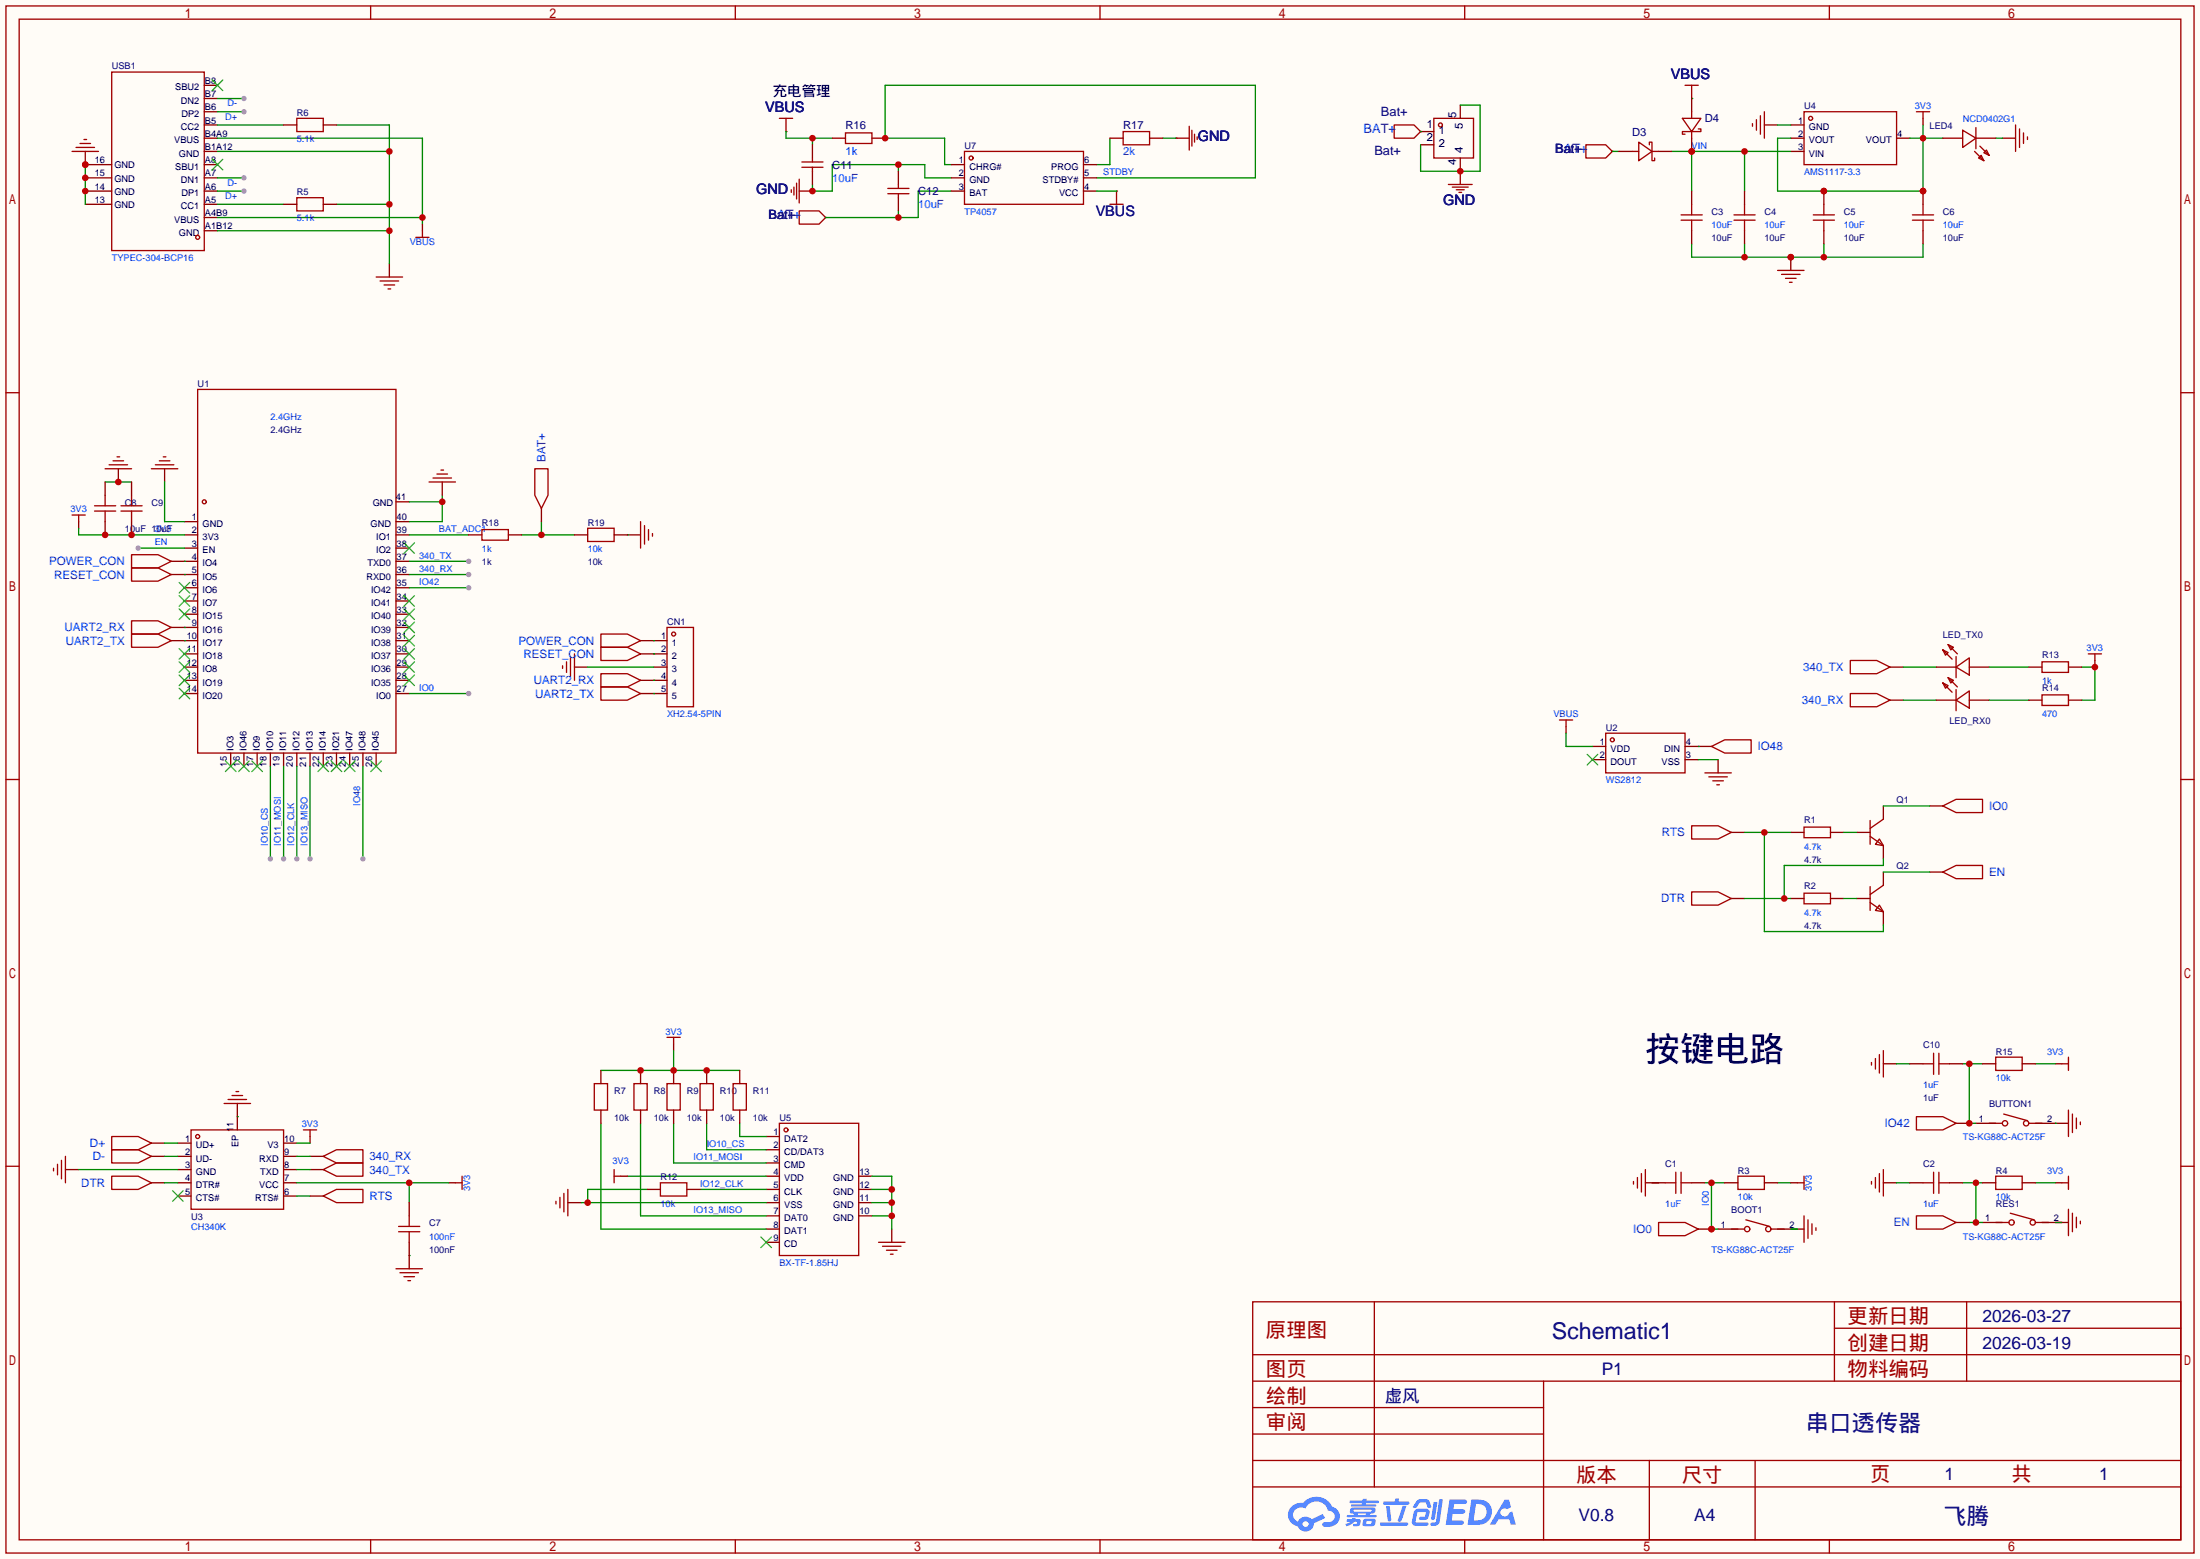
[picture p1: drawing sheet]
<svg xmlns="http://www.w3.org/2000/svg" width="423mm" height="299mm" viewBox="0 0 423 299" stroke-linecap="round" stroke-linejoin="round" font-family="sans-serif">
<path d="M0 0h422.7v299.5h-422.7z" fill="#fffcf7"/>
<g fill="none" stroke="#a10000" stroke-width=".25">
<path d="M1.1 1.1h420.4v297.2h-420.4zM3.7 3.7h415.3v292.1h-415.3zM71.2 1.1v2.6M141.3 1.1v2.6M211.3 1.1v2.6M281.4 1.1v2.6M351.5 1.1v2.6M1.1 75.4h2.6M419 75.4h2.5M1.1 149.7h2.6M419 149.7h2.5M1.1 224h2.6"/>
<path d="M419 224h2.5M240.7 250.1h178.3v45.7h-178.3zM264 250.1v35.5M352.4 250.1v15.2M352.4 255.1h66.6M377.8 250.1v15.2M240.7 270.4h55.8M240.7 265.3h178.3M240.7 275.5h55.8M240.7 260.2h178.3M296.5 265.3v30.5M71.2 295.8v2.5"/>
<path d="M141.3 295.8v2.5M211.3 295.8v2.5M240.7 285.6h178.3M240.7 280.5h178.3M281.4 295.8v2.5M316.9 280.5v15.3M337.2 280.5v15.3M351.5 295.8v2.5"/>
</g>
<g fill="#5487ff">
<path d="M278.5 288h2.1a.97 .97 0 0 1 1.3 .5 .53 .53 0 0 1-.7 .4h-1.8l-.2 1h1.9a.43 .43 0 0 1 .4 .5 .43 .43 0 0 1-.5 .4h-1.9l-.2 1.3h1.7a.45 .45 0 0 1 .6 .1 .45 .45 0 0 1-.2 .6l-3.3 .1z"/>
<path d="M289.1 288.1h.8l.4 1.4-.7 .4a.82 .82 0 0 0-1.2 .1 .82 .82 0 0 0 .1 1.1 .82 .82 0 0 0 1.1 0l.3-.5 .6-.3 .7 2.6h-1l-.2-1.1h-2.1l-.6 1.1h-1.1z"/>
<path d="M275.4 288.5h.8l-.5 3.2a.36 .36 0 0 1-.4 .3 .36 .36 0 0 1-.4-.3z"/>
<path d="M276.5 288h.7l-.6 4.3a1.13 1.13 0 0 1-1.8 .6l.2-.4 .7-.1 .2-.2z"/>
<path d="M272.2 288.3l.6-.3h1a.77 .77 0 0 1 .9 .5l.3 .9-.2 .2h-.5l-.3-.9-.2-.1h-1l-.7 1h-.6l-.1-.2z"/>
<path d="M271.8 290.2l.5-.4h1.7a.66 .66 0 0 1 .6 1l-.1 .4a.81 .81 0 0 1-.9 .8h-.7a.32 .32 0 0 1-.3-.4 .32 .32 0 0 1 .4-.3h.7l.2-.8h-1.6l-.3 1.9 2.1 .1a.32 .32 0 0 1 .3 .3 .32 .32 0 0 1-.3 .3h-2.3l-.5-.3-.1-.5z"/>
<path d="M265.2 292.4h5a.33 .33 0 0 1 .3 .4 .33 .33 0 0 1-.3 .3h-4.9l-.2-.2z"/>
<path d="M269.5 289.3h.7l-.6 2a1.04 1.04 0 0 1-.7 1l-.4-.3z"/>
<path d="M266.3 289.3h.7l.3 2.6a.34 .34 0 0 1-.3 .3 .34 .34 0 0 1-.4-.2z"/>
<path d="M265.8 288.4h2.2l.2-.6h.6l-.1 .6h1.8a.32 .32 0 0 1 .3 .3 .32 .32 0 0 1-.4 .3h-4.5l-.2-.1z"/>
<path d="M258.8 291.8h.9l.1-.2h.7l-.1 .2 .9 .1a.82 .82 0 0 1-.6 1.3h-.8v-.5l.8-.1v-.3h-.5l-.5 .4-1 .5-.2-.5 1-.4h-.8z"/>
<path d="M259.3 288.3h2.5v-.4h.8l-.1 .4h2.2l.2 .2-.2 .2h-2.3v.3h1.8l.2 .2-.2 .2h-4.5l-.2-.2 .1-.2h2l.1-.3h-2.3l-.1-.1z"/>
<path d="M282.7 288l-.8 4.9h1.7a2.47 2.47 0 0 0 2.9-1.7 2.47 2.47 0 0 0-1.4-3zM283.6 288.9a1.61 1.61 0 0 1 2 1.4 1.61 1.61 0 0 1-1.8 1.8h-.7z"/>
<path d="M259.5 289.8a.55 .55 0 0 0-.2 .7 .55 .55 0 0 0 .7 .2l.1 .3h-1.3v.4h5.5l.2-.1-.2-.3h-1.2l.2-.3a.7 .7 0 0 0 .8-.2 .7 .7 0 0 0 0-.9h-4.2zM260.1 290h3.3l.2 .1-.2 .3h-3.3l-.1-.2zM260.8 290.7h1.7l-.2 .3h-1.4z"/>
<path d="M262 291.9a1.05 1.05 0 0 0-.1 1.2 2.91 2.91 0 0 0 2.2-.1 .98 .98 0 0 0 0-1.2l-1.6-.1zM262.6 292.2h.8h.1v.3l-.2 .2h-.8z"/>
<path d="M248.2 289.4a2.23 2.23 0 0 0-.7 2.3 2.23 2.23 0 0 0 1.8 1.5 1.58 1.58 0 0 0 1.8 1 1.58 1.58 0 0 0 1.3-1.6l2.2-1-.5-.8-2.1 1a1.65 1.65 0 0 0-2.7 .5 1.45 1.45 0 0 1-.7-2 1.45 1.45 0 0 1 2-.6l.2 .1a2.3 2.3 0 0 1 2.3-1.4 2.3 2.3 0 0 1 2.1 1.8 1.12 1.12 0 0 1 1.2 1 1.12 1.12 0 0 1-1.1 1.2h-.7a.45 .45 0 0 0-.6 .4 .45 .45 0 0 0 .5 .5 2.21 2.21 0 0 0 2.2-.6 2.21 2.21 0 0 0 .5-2.2 2.13 2.13 0 0 0-1.3-1.1 3.3 3.3 0 0 0-5.6-.7l-1.1 .1zM250.3 292.8a.57 .57 0 0 1 1.1 0 .57 .57 0 0 1-1.1 0z"/>
</g>
<g fill="none" stroke="#a10000" stroke-width=".25">
<path d="M21.5 13.8h17.7v34.3h-17.7zM323.7 16.4h2.6M325 16.4v2.5M149.7 22.7h2.6M151 22.7v2.6M152 36.4v.6M152.5 35.9v1.6M153 35.2v3M153.5 36.7h2.6M153.5 34.4v4.6M213.2 39.2h2.6M214.5 36.7v2.5"/>
<path d="M225.9 26.5h2.6M228.5 24.3v4.5M229 25v3.1M229.5 25.8v1.5M230 26.3v.5M304.7 27.8h3.8l1.3 1.3-1.3 1.3h-3.8zM346.6 21.5h17.8v10.1h-17.8zM153.5 40.5h3.9l1.2 1.3-1.2 1.3h-3.9zM38 74.8h38.1v69.9h-38.1zM325 158.6h5.1l2.5 1.3-2.5 1.3h-5.1zM346.6 158.9h5.1v2h-5.1zM359.3 157.6v4.6"/>
<path d="M361.8 157.4l-2.5 1.7M373.3 154.8l2.5-1.3h5.1v2.6h-5.1zM325 171.3h5.1l2.5 1.3-2.5 1.3h-5.1zM346.6 171.6h5.1v2h-5.1zM359.3 160.7l2.5 1.7M359.3 170.3v4.6M359.3 173.4l2.5 1.7M361.1 161.2l.7 1.2-1.5-.2zM361.1 173.9l.7 1.2-1.5-.2zM361.8 170.1l-2.5 1.7M373.3 167.5l2.5-1.3h5.1v2.6h-5.1zM36.7 217h17.8v15.3h-17.8z"/>
<circle cx="347.9" cy="22.7" r=".38"/>
<circle cx="38" cy="45.6" r=".38"/>
<circle cx="39.2" cy="96.4" r=".38"/>
<circle cx="38" cy="218.3" r=".38"/>
</g>
<g fill="none" stroke="#870000" stroke-width=".25">
<path d="M39.2 16.4h2.6M39.2 18.9h2.6M325 18.9h.1M16.4 31.6h5.1M16.4 34.2h5.1M16.4 36.7h5.1M16.4 39.2h5.1M39.2 31.6h2.6M39.2 34.2h2.6M39.2 36.7h2.6M39.2 39.2h2.6M39.2 21.5h2.6"/>
<path d="M39.2 24h2.6M39.2 26.5h2.6M39.2 29.1h2.6M151 25.3h.1M156.1 36.7h.1M214.5 36.7h.1M225.9 26.5h.1M309.8 29.1h.1M344 24h2.6M344 26.5h2.6M344 29.1h2.6M364.4 26.5h2.5"/>
<path d="M39.2 41.8h2.6M39.2 44.3h2.6M158.6 41.8h.1M76.1 96.4h2.5M35.4 100.2h2.6M35.4 102.7h2.6M35.4 105.3h2.6M35.4 107.8h2.6M35.4 110.4h2.6M35.4 112.9h2.6M35.4 115.4h2.6M35.4 118h2.6"/>
<path d="M76.1 100.2h2.5M76.1 102.7h2.5M76.1 105.3h2.5M76.1 107.8h2.5M76.1 110.4h2.5M76.1 112.9h2.5M76.1 115.4h2.5M76.1 118h2.5M35.4 120.5h2.6M35.4 123.1h2.6M35.4 125.6h2.6M35.4 128.1h2.6"/>
<path d="M35.4 130.7h2.6M35.4 133.2h2.6M76.1 120.5h2.5M76.1 123.1h2.5M76.1 125.6h2.5M76.1 128.1h2.5M76.1 130.7h2.5M76.1 133.2h2.5M44.3 144.7v2.5M46.9 144.7v2.5M49.4 144.7v2.5M51.9 144.7v2.5"/>
<path d="M54.5 144.7v2.5M57 144.7v2.5M59.6 144.7v2.5M62.1 144.7v2.5M64.6 144.7v2.5M67.2 144.7v2.5M69.7 144.7v2.5M72.3 144.7v2.5M332.6 159.9h2.6M344 159.9h2.6M351.7 159.9h2.5M356.7 159.9h2.6"/>
<path d="M361.8 154.8v2.6M370.7 154.8h2.6M332.6 172.6h2.6M344 172.6h2.6M351.7 172.6h2.5M356.7 172.6h2.6M361.8 162.4v2.6M361.8 167.5v2.6M361.8 175.1v2.6M370.7 167.5h2.6M34.2 219.6h2.5M45.6 214.5v2.5"/>
<path d="M54.5 219.6h2.5M34.2 222.1h2.5M34.2 224.7h2.5M34.2 227.2h2.5M34.2 229.7h2.5M54.5 222.1h2.5M54.5 224.7h2.5M54.5 227.2h2.5M54.5 229.7h2.5"/>
</g>
<g fill="none" stroke="#3c3" stroke-width=".25">
<path d="M40.8 15.4l2 2M42.8 15.4l-2 2M40.8 30.6l2 2M42.8 30.6l-2 2M34.4 111.9l2 2M34.4 114.4l2 2.1M34.4 117l2 2M36.4 111.9l-2 2M36.4 114.4l-2 2.1M36.4 117l-2 2M77.6 119.5l2 2M77.6 117l2 2"/>
<path d="M77.6 114.4l2 2.1M77.6 104.3l2 2M79.6 114.4l-2 2.1M79.6 117l-2 2M79.6 119.5l-2 2M79.6 104.3l-2 2M34.4 124.6l2 2M34.4 127.1l2 2.1M34.4 129.7l2 2M34.4 132.2l2 2M36.4 124.6l-2 2M36.4 127.1l-2 2.1"/>
<path d="M36.4 129.7l-2 2M36.4 132.2l-2 2M77.6 129.7l2 2M77.6 127.1l2 2.1M77.6 124.6l2 2M77.6 122l2 2.1M79.6 129.7l-2 2M79.6 127.1l-2 2.1M79.6 124.6l-2 2M79.6 122l-2 2.1M43.3 146.2l2 2M45.3 146.2l-2 2"/>
<path d="M45.8 146.2l2.1 2M47.9 146.2l-2.1 2M48.4 146.2l2 2M50.4 146.2l-2 2M61.1 146.2l2 2M63.1 146.2l-2 2M63.6 146.2l2.1 2M65.7 146.2l-2.1 2M66.2 146.2l2 2M68.2 146.2l-2 2M71.2 146.2l2.1 2M73.3 146.2l-2.1 2"/>
<path d="M33.1 228.7l2.1 2.1M35.2 228.7l-2.1 2.1"/>
</g>
<path d="M335.2 159.9h8.8M339 159.9v19h22.8v-1.2M354.2 159.9h2.5M361.8 154.8h8.9M354.2 172.6h2.5M361.8 167.5h8.9" fill="none" stroke="#008700" stroke-width=".25"/>
<circle cx="339" cy="159.9" r=".63" fill="#c00"/>
<path d="M335.2 172.6h8.8M361.8 165v1.2h-19v6.4" fill="none" stroke="#008700" stroke-width=".25"/>
<circle cx="342.8" cy="172.6" r=".63" fill="#c00"/>
<path d="M316.1 227.2h2.5" fill="none" stroke="#870000" stroke-width=".25"/>
<path d="M313.8 226.9v.6M314.6 226.2v2M315.3 225.4v3.6M316.1 224.7v5" fill="none" stroke="#a10000" stroke-width=".25"/>
<path d="M317.4 227.2h1.2M327.5 227.2h3.8M328.8 227.2v8.9h1.3" fill="none" stroke="#008700" stroke-width=".25"/>
<g fill="#c00">
<circle cx="328.8" cy="227.2" r=".63"/>
<circle cx="328.8" cy="236.1" r=".63"/>
</g>
<path d="M321.2 29.1h22.8M325 29.1v7.6M335.2 29.1v7.6M341.5 227.2h2.5M344 236.1h1.3M364.4 227.2h2.5M391 227.2h3.8M394.8 234.8h1.3" fill="none" stroke="#008700" stroke-width=".25"/>
<g fill="none" stroke="#a10000" stroke-width=".25">
<path d="M267.8 24h3.9l1.2 1.3-1.2 1.2h-3.9zM278.3 35.4h4.5M279 35.9h3.1M279.8 36.4h1.5M280.3 37h.5M280.5 32.9v2.5M299.6 138.3h2.5M300.9 138.3v1.3M327.5 148.5h5.1M328.3 149.2h3.6M328.8 143.4l2.5-1.3h5.1v2.6h-5.1zM329.1 150h2"/>
<path d="M329.8 150.7h.5M332.6 236.1h2.6M335.4 234.3l4.6 1.3M340.2 236.1h2.6M345.3 227.2h1.3M346.6 225.9v2.6M346.6 233.6v5M347.3 234.3v3.6M348.1 235.1v2M348.9 235.8v.5M359.5 226.9v.6M360.3 226.2v2"/>
<path d="M361.1 225.4v3.6M361.8 224.7v5M383.4 234.8h2.6M386.2 233l4.6 1.3M391 234.8h2.6M396.1 227.2h1.3M397.4 225.9v2.6M397.4 232.3v5.1M398.1 233v3.6M398.9 233.8v2M399.7 234.6v.5"/>
<circle cx="335.7" cy="236.1" r=".51"/>
<circle cx="339.7" cy="236.1" r=".51"/>
<circle cx="386.5" cy="234.8" r=".51"/>
<circle cx="390.5" cy="234.8" r=".51"/>
</g>
<path d="M272.9 25.3h.1M280.5 32.9h.1M300.9 139.6v1.2M326.3 143.4h2.5M330.1 145.9v2.6M330.1 236.1h3.8M341.5 236.1h5.1M344 227.2h1.3M361.8 227.2h2.6M380.9 234.8h3.8M392.3 234.8h5.1M394.8 227.2h1.3" fill="none" stroke="#870000" stroke-width=".25"/>
<g fill="#c00">
<circle cx="335.2" cy="29.1" r=".63"/>
<circle cx="325" cy="29.1" r=".63"/>
</g>
<path d="M325 46.9v2.5h44.4v-2.5M335.2 46.9v2.5M350.4 46.9v2.5" fill="none" stroke="#008700" stroke-width=".25"/>
<g fill="#c00">
<circle cx="350.4" cy="49.4" r=".63"/>
<circle cx="335.2" cy="49.4" r=".63"/>
<circle cx="344" cy="49.4" r=".63"/>
</g>
<path d="M344 49.4v2.5" fill="none" stroke="#870000" stroke-width=".25"/>
<circle cx="344" cy="49.4" r=".63" fill="#c00"/>
<path d="M336.7 23.7v.6M337.4 23v2M338.2 22.2v3.6M339 21.5v5M368.2 21.5h2.5M369.4 21.5v1.2M341.5 51.9h5.1M342.3 52.7h3.5M343 53.5h2.1M343.8 54.2h.5" fill="none" stroke="#a10000" stroke-width=".25"/>
<path d="M339 24h2.5M369.4 22.7v1.3" fill="none" stroke="#870000" stroke-width=".25"/>
<path d="M341.5 24h2.5M366.9 26.5h6.4M369.4 24v12.7h-27.9v-10.2h2.5" fill="none" stroke="#008700" stroke-width=".25"/>
<g fill="#c00">
<circle cx="369.4" cy="26.5" r=".63"/>
<circle cx="369.4" cy="36.7" r=".63"/>
<circle cx="350.4" cy="36.7" r=".63"/>
</g>
<path d="M29.1 219.6h2.5M59.6 218.3v1.3M12.6 224.7h2.5M29.1 222.1h2.5M29.1 227.2h2.5M59.6 222.1h2.5M59.6 229.7h2.5M59.6 224.7h2.5M86.2 227.2h1.3" fill="none" stroke="#870000" stroke-width=".25"/>
<g fill="none" stroke="#a10000" stroke-width=".25">
<path d="M21.5 218.3h5l2.6 1.3-2.6 1.3h-5zM58.3 217h2.5M59.6 217v1.3M10.3 224.4v.5M11 223.6v2.1M11.8 222.9v3.5M12.6 222.1v5.1M21.5 220.9h5l2.6 1.2-2.6 1.3h-5zM21.5 225.9h5l2.6 1.3-2.6 1.3h-5zM62.1 229.7l2.5-1.2h5.1v2.5h-5.1zM62.1 224.7l2.5-1.3h5.1v2.5h-5.1zM62.1 222.1l2.5-1.2h5.1v2.5h-5.1z"/>
<path d="M87.5 227.2h1.3M88.8 225.9v2.6"/>
</g>
<path d="M31.6 219.6h2.6M57 219.6h2.6M15.1 224.7h19.1M31.6 222.1h2.6M31.6 227.2h2.6M57 222.1h2.6M57 227.2h29.2M57 229.7h2.6M57 224.7h2.6M78.6 227.2v3.8" fill="none" stroke="#008700" stroke-width=".25"/>
<circle cx="78.6" cy="227.2" r=".63" fill="#c00"/>
<path d="M272.9 25.3h2.6M272.9 27.8h2.6M280.5 20.2v2.5M280.5 30.4v2.5M45.6 212v2.5M78.6 241.2v2.5" fill="none" stroke="#870000" stroke-width=".25"/>
<g fill="none" stroke="#a10000" stroke-width=".25">
<path d="M275.5 22.7h7.6v7.7h-7.6zM43.1 212h5M43.8 211.2h3.6M44.6 210.4h2M45.3 209.7h.5M76.1 243.7h5.1M76.8 244.5h3.6M77.6 245.2h2M78.4 246h.5"/>
<circle cx="276.7" cy="24" r=".38"/>
</g>
<path d="M78.6 133.2h11.4M45.6 214.5h.1M78.6 241.2h.1" fill="none" stroke="#008700" stroke-width=".25"/>
<circle cx="90" cy="133.2" r=".51" fill="#999"/>
<path d="M78.6 110.4h11.4" fill="none" stroke="#008700" stroke-width=".25"/>
<circle cx="90" cy="110.4" r=".51" fill="#999"/>
<path d="M78.6 107.8h11.4" fill="none" stroke="#008700" stroke-width=".25"/>
<circle cx="90" cy="107.8" r=".51" fill="#999"/>
<path d="M78.6 96.4h6.4M85 95.1v5.1h-6.4" fill="none" stroke="#008700" stroke-width=".25"/>
<circle cx="85" cy="96.4" r=".63" fill="#c00"/>
<path d="M85 92.6v2.5M110.4 128.1h2.5" fill="none" stroke="#870000" stroke-width=".25"/>
<path d="M82.4 92.6h5.1M83.2 91.8h3.5M83.9 91.1h2.1M84.7 90.3h.5M108.1 127.9v.5M108.8 127.1v2.1M109.6 126.4v3.5M110.4 125.6v5.1" fill="none" stroke="#a10000" stroke-width=".25"/>
<path d="M26.5 105.3h8.9" fill="none" stroke="#008700" stroke-width=".25"/>
<circle cx="26.5" cy="105.3" r=".51" fill="#999"/>
<path d="M41.8 39.2h12.7M41.8 26.5h39.4v16.6M41.8 41.8h39.4" fill="none" stroke="#008700" stroke-width=".25"/>
<path d="M74.8 50.7v2.5" fill="none" stroke="#870000" stroke-width=".25"/>
<path d="M72.3 53.2h5M73 54h3.6M73.8 54.7h2M74.5 55.5h.6" fill="none" stroke="#a10000" stroke-width=".25"/>
<circle cx="81.2" cy="41.8" r=".63" fill="#c00"/>
<path d="M81.2 43.1v1.2" fill="none" stroke="#870000" stroke-width=".25"/>
<path d="M79.9 45.6h2.5M81.2 44.3v1.3" fill="none" stroke="#a10000" stroke-width=".25"/>
<path d="M41.8 29.1h33M64.6 24h10.2v26.7M64.6 39.2h10.2M41.8 44.3h33" fill="none" stroke="#008700" stroke-width=".25"/>
<g fill="#c00">
<circle cx="74.8" cy="44.3" r=".63"/>
<circle cx="74.8" cy="39.2" r=".63"/>
<circle cx="74.8" cy="29.1" r=".63"/>
</g>
<path d="M41.8 36.7h5.1" fill="none" stroke="#008700" stroke-width=".25"/>
<circle cx="46.9" cy="36.7" r=".51" fill="#999"/>
<path d="M41.8 24h12.7M41.8 21.5h5.1" fill="none" stroke="#008700" stroke-width=".25"/>
<circle cx="46.9" cy="21.5" r=".51" fill="#999"/>
<path d="M41.8 18.9h5.1" fill="none" stroke="#008700" stroke-width=".25"/>
<circle cx="46.9" cy="18.9" r=".51" fill="#999"/>
<path d="M41.8 34.2h5.1" fill="none" stroke="#008700" stroke-width=".25"/>
<circle cx="46.9" cy="34.2" r=".51" fill="#999"/>
<path d="M16.4 31.6v7.6" fill="none" stroke="#008700" stroke-width=".25"/>
<g fill="#c00">
<circle cx="16.4" cy="34.2" r=".63"/>
<circle cx="16.4" cy="36.7" r=".63"/>
<circle cx="16.4" cy="31.6" r=".63"/>
</g>
<path d="M16.4 29.1v2.5" fill="none" stroke="#870000" stroke-width=".25"/>
<circle cx="16.4" cy="31.6" r=".63" fill="#c00"/>
<path d="M13.8 29.1h5.1M14.6 28.3h3.6M15.4 27.6h2M16.1 26.8h.5M29.1 90h5.1M29.8 89.3h3.6M30.6 88.5h2M31.4 87.8h.5" fill="none" stroke="#a10000" stroke-width=".25"/>
<path d="M31.6 90v2.6" fill="none" stroke="#870000" stroke-width=".25"/>
<path d="M31.6 92.6v7.6h3.8M69.7 147.2v17.8" fill="none" stroke="#008700" stroke-width=".25"/>
<circle cx="69.7" cy="165" r=".51" fill="#999"/>
<path d="M59.6 147.2v17.8" fill="none" stroke="#008700" stroke-width=".25"/>
<circle cx="59.6" cy="165" r=".51" fill="#999"/>
<path d="M57 147.2v17.8" fill="none" stroke="#008700" stroke-width=".25"/>
<circle cx="57" cy="165" r=".51" fill="#999"/>
<path d="M54.5 147.2v17.8" fill="none" stroke="#008700" stroke-width=".25"/>
<circle cx="54.5" cy="165" r=".51" fill="#999"/>
<path d="M51.9 147.2v17.8" fill="none" stroke="#008700" stroke-width=".25"/>
<circle cx="51.9" cy="165" r=".51" fill="#999"/>
<path d="M78.6 112.9h11.4" fill="none" stroke="#008700" stroke-width=".25"/>
<circle cx="90" cy="112.9" r=".51" fill="#999"/>
<g fill="none" stroke="#a10000" stroke-width=".25">
<path d="M149.7 215.8h15.3v25.4h-15.3z"/>
<circle cx="151" cy="217" r=".38"/>
</g>
<g fill="none" stroke="#870000" stroke-width=".25">
<path d="M147.2 218.3h2.5M147.2 220.9h2.5M147.2 223.4h2.5M147.2 225.9h2.5M147.2 228.5h2.5M147.2 231h2.5M147.2 233.6h2.5M147.2 236.1h2.5M147.2 238.6h2.5M165 225.9h2.5M165 228.5h2.5M165 231h2.5"/>
<path d="M165 233.6h2.5"/>
</g>
<path d="M146.2 237.6l2 2M148.2 237.6l-2 2" fill="none" stroke="#3c3" stroke-width=".25"/>
<path d="M172.6 31.6v1.3M182.8 31.6h-1.3v-5.1h-11.4v-10.1h71.1v17.8h-30.5M182.8 34.2h-5.1v-2.6h-17.8v5.1h-3.8v-1.3" fill="none" stroke="#008700" stroke-width=".25"/>
<g fill="#c00">
<circle cx="172.6" cy="31.6" r=".63"/>
<circle cx="156.1" cy="36.7" r=".63"/>
</g>
<path d="M171.3 236.1v2.5" fill="none" stroke="#870000" stroke-width=".25"/>
<path d="M168.8 238.6h5.1M169.5 239.4h3.6M170.3 240.2h2M171.1 240.9h.5" fill="none" stroke="#a10000" stroke-width=".25"/>
<path d="M182.8 36.7h-6.4v5.1h-17.8M172.6 40.5v1.3" fill="none" stroke="#008700" stroke-width=".25"/>
<circle cx="172.6" cy="41.8" r=".63" fill="#c00"/>
<path d="M167.5 225.9h3.8v10.2M167.5 228.5h3.8M167.5 231h3.8M167.5 233.6h3.8" fill="none" stroke="#008700" stroke-width=".25"/>
<g fill="#c00">
<circle cx="171.3" cy="228.5" r=".63"/>
<circle cx="171.3" cy="231" r=".63"/>
<circle cx="171.3" cy="233.6" r=".63"/>
</g>
<path d="M151 25.3v1.2h8.9M156.1 26.5v1.3M213.2 26.5v5.1h-2.5" fill="none" stroke="#008700" stroke-width=".25"/>
<path d="M129.4 200.5v1.3" fill="none" stroke="#870000" stroke-width=".25"/>
<path d="M128.1 199.3h2.6M129.4 199.3v1.2" fill="none" stroke="#a10000" stroke-width=".25"/>
<circle cx="156.1" cy="26.5" r=".63" fill="#c00"/>
<path d="M325 18.9h.1M223.4 26.5h2.5M280.5 20.2h3.9v12.7h-11.5v-5.1M309.8 29.1h1.2" fill="none" stroke="#008700" stroke-width=".25"/>
<circle cx="280.5" cy="32.9" r=".63" fill="#c00"/>
<path d="M272.9 25.3h.1M115.4 205.6h26.7M115.4 215.8v20.3h31.8M123.1 215.8v17.8h24.1M129.4 201.8v3.8M129.4 215.8v7.6h17.8M135.8 215.8v5.1h11.4M142.1 215.8v2.5h5.1M111.6 231h35.6M120.5 225.9h26.7M124.3 228.5h-11.4v2.5M134.5 228.5h12.7" fill="none" stroke="#008700" stroke-width=".25"/>
<path d="M109.1 231h2.5M119.3 225.9h1.2" fill="none" stroke="#870000" stroke-width=".25"/>
<path d="M106.8 230.8v.5M107.6 230v2M108.3 229.2v3.6M109.1 228.5v5.1M118 224.7v2.5M118 225.9h1.3" fill="none" stroke="#a10000" stroke-width=".25"/>
<circle cx="112.9" cy="231" r=".63" fill="#c00"/>
<path d="M15.1 100.2v1.3M363.1 128.1h2.5M363.1 134.5h2.5M402.5 126.9v1.2" fill="none" stroke="#870000" stroke-width=".25"/>
<path d="M13.8 98.9h2.6M15.1 98.9v1.3M355.5 126.9h5.1l2.5 1.2-2.5 1.3h-5.1zM355.5 133.2h5.1l2.5 1.3-2.5 1.3h-5.1z" fill="none" stroke="#a10000" stroke-width=".25"/>
<path d="M365.6 128.1h6.4M365.6 134.5h6.4M382.1 128.1h7.7M382.1 134.5h7.7M399.9 128.1h2.6v6.4h-2.6" fill="none" stroke="#008700" stroke-width=".25"/>
<circle cx="402.5" cy="128.1" r=".63" fill="#c00"/>
<g fill="none" stroke="#a10000" stroke-width=".25">
<path d="M387.2 24v5.1M388 24.8v3.5M388.7 25.5v2.1M389.5 26.3v.5M20.2 90h5.1M21 89.3h3.5M21.7 88.5h2M22.5 87.8h.5M401.2 125.6h2.5M402.5 125.6v1.3M359.5 204.1v.5M360.3 203.3v2.1"/>
<path d="M361.1 202.6v3.5M361.8 201.8v5.1M382.1 215.8h2.6M384.9 214l4.6 1.3M389.8 215.8h2.5M396.1 204.3h1.3M397.4 203.1v2.5M397.4 213.2v5.1M398.1 214v3.6M398.9 214.8v2M399.7 215.5v.5"/>
<circle cx="385.2" cy="215.8" r=".51"/>
<circle cx="389.3" cy="215.8" r=".51"/>
</g>
<path d="M384.7 26.5h2.5M22.7 90v2.6M361.8 204.3h2.6M379.6 215.8h3.8M391 215.8h6.4M394.8 204.3h1.3" fill="none" stroke="#870000" stroke-width=".25"/>
<path d="M383.4 26.5h1.3M20.2 92.6h5.1M15.1 101.5v1.2h20.3M364.4 204.3h2.5M391 204.3h3.8M394.8 215.8h.1" fill="none" stroke="#008700" stroke-width=".25"/>
<circle cx="22.7" cy="92.6" r=".63" fill="#c00"/>
<path d="M377.1 227.2h3.8M378.3 234.8h2.6M379.6 227.2v7.6" fill="none" stroke="#008700" stroke-width=".25"/>
<g fill="#c00">
<circle cx="379.6" cy="234.8" r=".63"/>
<circle cx="379.6" cy="227.2" r=".63"/>
</g>
<path d="M375.8 215.8h2.5M375.8 234.8h2.5" fill="none" stroke="#870000" stroke-width=".25"/>
<path d="M368.2 214.5h5.1l2.5 1.3-2.5 1.2h-5.1zM368.2 233.6h5.1l2.5 1.2-2.5 1.3h-5.1z" fill="none" stroke="#a10000" stroke-width=".25"/>
<path d="M377.1 204.3h3.8M378.3 204.3v11.5h1.3" fill="none" stroke="#008700" stroke-width=".25"/>
<g fill="#c00">
<circle cx="378.3" cy="215.8" r=".63"/>
<circle cx="378.3" cy="204.3" r=".63"/>
</g>
<path d="M326.3 236.1h2.5" fill="none" stroke="#870000" stroke-width=".25"/>
<circle cx="328.8" cy="236.1" r=".63" fill="#c00"/>
<g fill="none" stroke="#a10000" stroke-width=".25">
<path d="M377.1 25l2.5 1.5-2.5 1.8zM379.3 29.1l1.8 1.8M379.6 24.5v4.1M380.1 30.4l.5-.6 .5 1.1zM380.4 28.1l1.7 1.7M381.1 29.3l.5-.5 .5 1zM123.1 100.2v5.1M123.8 101v3.5M124.6 101.7v2.1M125.3 102.5v.5M373.3 124.8l1 .5-.5 .6zM373.3 131.2l1 .5-.5 .5z"/>
<path d="M373.3 124.8l1.7 1.8M373.3 131.2l1.7 1.8M374.3 123.8l1 .5-.5 .5zM374.3 130.2l1 .5-.5 .5zM374.3 123.8l1.7 1.8M374.3 130.2l1.7 1.8M375.8 128.1l2.5-1.7v3.3zM375.8 134.5l2.5-1.8v3.3zM375.8 126.1v4.1M375.8 132.5v4M318.6 234.8h5.1l2.6 1.3-2.6 1.3h-5.1z"/>
</g>
<path d="M78.6 102.7h11.4M100.2 102.7h10.2M104 100.2v2.5M120.5 102.7h.1" fill="none" stroke="#008700" stroke-width=".25"/>
<path d="M373.3 26.5h3.8M379.6 26.5h3.8M120.5 102.7h2.6M372 128.1h3.8M372 134.5h3.8M378.3 128.1h3.8M378.3 134.5h3.8" fill="none" stroke="#870000" stroke-width=".25"/>
<circle cx="104" cy="102.7" r=".63" fill="#c00"/>
<path d="M325 18.9v2.6M182.8 31.6h2.5M182.8 34.2h2.5M182.8 36.7h2.5M208.2 31.6h2.5M208.2 34.2h2.5M208.2 36.7h2.5M325 26.5v2.6M104 97.7v2.5" fill="none" stroke="#870000" stroke-width=".25"/>
<g fill="none" stroke="#a10000" stroke-width=".25">
<path d="M185.3 29.1h22.9v10.1h-22.9zM102.7 90h2.6v5.1l-1.3 2.6-1.3-2.6z"/>
<circle cx="186.6" cy="30.4" r=".38"/>
</g>
<path d="M210.7 36.7h3.8" fill="none" stroke="#008700" stroke-width=".25"/>
<circle cx="325" cy="29.1" r=".63" fill="#c00"/>
<g fill="none" stroke="#a10000" stroke-width=".25">
<path d="M313.6 29.1h1.2M314.8 27.3l2.6 1.8-2.6 1.8zM316.9 27.8v-.5h.5v3.6h.5v-.5M317.4 29.1h1.2M323.2 22.7h3.6l-1.8 2.6zM325 21.5v1.2M325 25.3v1.2M326.3 24.8h.5v.5h-3.6v.5h.5M25.3 106.6h5.1l2.5 1.2-2.5 1.3h-5.1zM25.3 119.3h5.1l2.5 1.2-2.5 1.3h-5.1zM25.3 109.1h5.1l2.5 1.3-2.5 1.2h-5.1zM25.3 121.8h5.1l2.5 1.3-2.5 1.2h-5.1z"/>
<path d="M115.4 121.8h5.1l2.6 1.3-2.6 1.2h-5.1zM115.4 129.4h5.1l2.6 1.3-2.6 1.3h-5.1zM115.4 124.3h5.1l2.6 1.3-2.6 1.3h-5.1zM115.4 132h5.1l2.6 1.2-2.6 1.3h-5.1zM128.1 120.5h5.1v15.3h-5.1zM114.2 208.2h2.5v5h-2.5zM121.8 208.2h2.5v5h-2.5zM333.9 225.9h5.1v2.6h-5.1zM383.4 225.9h5.1v2.6h-5.1z"/>
<circle cx="129.4" cy="121.8" r=".38"/>
</g>
<g fill="none" stroke="#870000" stroke-width=".25">
<path d="M311 29.1h2.6M318.6 29.1h2.6M32.9 107.8h2.5M32.9 110.4h2.5M32.9 123.1h2.5M32.9 120.5h2.5M123.1 123.1h5M123.1 125.6h5M123.1 130.7h5M123.1 133.2h5M125.6 128.1h2.5M115.4 205.6v2.6"/>
<path d="M115.4 213.2v2.6M123.1 205.6v2.6M331.3 227.2h2.6M339 227.2h2.5M380.9 227.2h2.5M388.5 227.2h2.5"/>
</g>
<path d="M35.4 107.8h.1M35.4 110.4h.1M35.4 120.5h.1M35.4 123.1h.1M112.9 128.1h12.7M125.6 123.1h.1M125.6 125.6h.1M125.6 130.7h.1M125.6 133.2h.1" fill="none" stroke="#008700" stroke-width=".25"/>
<circle cx="123.1" cy="205.6" r=".63" fill="#c00"/>
<path d="M123.1 213.2v2.6M129.4 205.6v2.6" fill="none" stroke="#870000" stroke-width=".25"/>
<path d="M128.1 208.2h2.6v5h-2.6z" fill="none" stroke="#a10000" stroke-width=".25"/>
<circle cx="129.4" cy="205.6" r=".63" fill="#c00"/>
<path d="M129.4 213.2v2.6M135.8 205.6v2.6" fill="none" stroke="#870000" stroke-width=".25"/>
<path d="M134.5 208.2h2.5v5h-2.5z" fill="none" stroke="#a10000" stroke-width=".25"/>
<circle cx="135.8" cy="205.6" r=".63" fill="#c00"/>
<g fill="none" stroke="#870000" stroke-width=".25">
<path d="M325 36.7v2.5M335.2 36.7v2.5M350.4 36.7v2.5M325 44.3v2.6M335.2 44.3v2.6M350.4 44.3v2.6M90 102.7h2.6M97.7 102.7h2.5M110.4 102.7h2.5M118 102.7h2.5M389.8 128.1h2.5M397.4 128.1h2.5"/>
<path d="M135.8 213.2v2.6M142.1 205.6v2.6M142.1 213.2v2.6M366.9 204.3h2.5M374.5 204.3h2.6M380.9 204.3h2.5M388.5 204.3h2.5M78.6 231v2.6M78.6 238.6v2.6M124.3 228.5h2.6M132 228.5h2.5M317.4 227.2h2.5"/>
<path d="M325 227.2h2.5M366.9 227.2h2.5M374.5 227.2h2.6"/>
</g>
<g fill="none" stroke="#a10000" stroke-width=".25">
<path d="M325 39.2v2.1M335.2 39.2v2.1M350.4 39.2v2.1M323 41.3h4M323 42.3h4M325 42.3v2M333.1 41.3h4.1M333.1 42.3h4.1M335.2 42.3v2M348.4 41.3h4M348.4 42.3h4M92.6 101.7h5.1v2.1h-5.1z"/>
<path d="M112.9 101.5h5.1v2.5h-5.1zM392.3 127.1h5.1v2.1h-5.1zM140.8 208.2h2.6v5h-2.6zM369.4 204.3h2.1M371.5 202.3v4.1M372.5 202.3v4.1M372.5 204.3h2M383.4 203.1h5.1v2.5h-5.1zM76.6 236.6h4M76.6 235.6h4M78.6 233.6v2M78.6 236.6v2"/>
<path d="M126.9 227.2h5.1v2.5h-5.1zM319.9 227.2h2M321.9 225.2v4M323 227.2h2M323 225.2v4M369.4 227.2h2.1M371.5 225.2v4M372.5 227.2h2M372.5 225.2v4"/>
</g>
<circle cx="350.4" cy="36.7" r=".63" fill="#c00"/>
<path d="M369.4 39.2v2.1M350.4 42.3v2M367.4 42.3h4.1M367.4 41.3h4.1" fill="none" stroke="#a10000" stroke-width=".25"/>
<path d="M369.4 36.7v2.5M369.4 44.3v2.6" fill="none" stroke="#870000" stroke-width=".25"/>
<circle cx="369.4" cy="36.7" r=".63" fill="#c00"/>
<path d="M369.4 42.3v2M18.2 98.2h4" fill="none" stroke="#a10000" stroke-width=".25"/>
<path d="M20.2 100.2v2.5" fill="none" stroke="#870000" stroke-width=".25"/>
<circle cx="20.2" cy="102.7" r=".63" fill="#c00"/>
<path d="M18.2 97.2h4M20.2 95.1v2.1M20.2 98.2v2M23.2 98.2h4.1" fill="none" stroke="#a10000" stroke-width=".25"/>
<path d="M20.2 92.6v2.5M25.3 100.2v2.5" fill="none" stroke="#870000" stroke-width=".25"/>
<circle cx="25.3" cy="102.7" r=".63" fill="#c00"/>
<g fill="none" stroke="#a10000" stroke-width=".25">
<path d="M57 38h5.1v2.5h-5.1zM57 22.7h5.1v2.6h-5.1zM154.1 32.1h4M154.1 31.1h4M156.1 30.4v.7M156.1 32.1v.8M170.6 37.2h4M170.6 36.2h4M172.6 35.4v.8M172.6 37.2v.8M215.8 25.3h5.1v2.5h-5.1zM23.2 97.2h4.1"/>
<path d="M25.3 95.1v2.1M25.3 98.2v2M392.3 133.5h5.1v2h-5.1z"/>
</g>
<g fill="none" stroke="#870000" stroke-width=".25">
<path d="M54.5 39.2h2.5M54.5 24h2.5M62.1 39.2h2.5M62.1 24h2.5M156.1 27.8v2.6M156.1 32.9v2.5M167.5 26.5h2.6M172.6 32.9v2.5M172.6 38v2.5M213.2 26.5h2.6M220.9 26.5h2.5M25.3 92.6v2.5"/>
<path d="M389.8 134.5h2.5M397.4 134.5h2.5"/>
</g>
<circle cx="170.1" cy="26.5" r=".63" fill="#c00"/>
<path d="M159.9 26.5h2.5M305.9 143.4h2.6M305.9 145.9h2.6M323.7 143.4h2.6M323.7 145.9h2.6" fill="none" stroke="#870000" stroke-width=".25"/>
<g fill="none" stroke="#a10000" stroke-width=".25">
<path d="M162.4 25.5h5.1v2.1h-5.1zM308.5 140.8h15.2v7.7h-15.2z"/>
<circle cx="309.8" cy="142.1" r=".38"/>
</g>
<path d="M304.9 144.9l2.1 2M307 144.9l-2.1 2" fill="none" stroke="#3c3" stroke-width=".25"/>
<path d="M300.9 140.8v2.6h5M326.3 143.4h.1M326.3 145.9h3.8" fill="none" stroke="#008700" stroke-width=".25"/>
<text font-size="6.7" x="316.1" y="203.8">按键电路</text>
<g font-size="4.4" fill="#000080">
<text x="298.1" y="257.2">Schematic1</text>
<text x="346.9" y="275">串口透传器</text>
<text x="373.4" y="292.7">飞腾</text>
</g>
<g font-size="3.9" fill="#a00000">
<text x="243.2" y="256.7">原理图</text>
<text x="355" y="254.2">更新日期</text>
<text x="355" y="259.3">创建日期</text>
<text x="243.2" y="269.4">绘制</text>
<text x="243.2" y="264.4">图页</text>
<text x="355" y="264.4">物料编码</text>
<text x="243.2" y="274.5">审阅</text>
<text x="302.8" y="284.7">版本</text>
<text x="323.1" y="284.7">尺寸</text>
<text x="359.3" y="284.4">页</text>
<text x="386.5" y="284.4">共</text>
</g>
<g font-size="3.3" fill="#000080">
<text x="380.9" y="254">2026-03-27</text>
<text x="380.9" y="259.1">2026-03-19</text>
<text x="266.1" y="269.2">虚风</text>
<text x="307.7" y="264.2">P1</text>
<text x="373.6" y="284.2">1</text>
<text x="403.3" y="284.2">1</text>
<text x="303.3" y="292.1">V0.8</text>
<text x="325.5" y="292.1">A4</text>
</g>
<g font-size="2.8" fill="#00f">
<text x="321" y="15.1">VBUS</text>
<text x="147" y="21.5">VBUS</text>
<text x="230.1" y="27.1">GND</text>
<text x="145.3" y="37.2">GND</text>
<text x="210.5" y="41.5">VBUS</text>
<text x="277.2" y="39.3">GND</text>
</g>
<text font-size="2.8" x="148.5" y="18.4">充电管理</text>
<g font-size="2.5" fill="#000080">
<text x="265.3" y="22.2">Bat+</text>
<text x="264" y="29.8">Bat+</text>
<text x="300.4" y="29.4">at+</text>
<text x="149.3" y="42.1">at+</text>
</g>
<g font-size="2.5" fill="#00f">
<text x="262" y="25.6">BAT+</text>
<text x="298.8" y="29.4">BAT+</text>
<text x="147.7" y="42.1">BAT+</text>
</g>
<g font-size="2.2">
<text x="279.8" y="22.6" transform="rotate(-90 279.8 22.6)">5</text>
<text x="274.1" y="24.5">1</text>
<text x="274.1" y="27.1">2</text>
<text x="276.4" y="25.8">1</text>
<text x="276.4" y="28.3">2</text>
<text x="281.1" y="29.4" transform="rotate(-90 281.1 29.4)">4</text>
<text x="281.1" y="24.9" transform="rotate(-90 281.1 24.9)">5</text>
<text x="279.8" y="31.7" transform="rotate(-90 279.8 31.7)">4</text>
</g>
<g font-size="2.2" fill="#000080">
<text x="327.5" y="23.5">D4</text>
<text x="162.4" y="24.8">R16</text>
<text x="215.8" y="24.8">R17</text>
<text x="313.6" y="26">D3</text>
<text x="159.9" y="32.4">C11</text>
<text x="176.4" y="37.5">C12</text>
</g>
<g font-size="2.2" fill="#00f">
<text x="162.4" y="29.8">1k</text>
<text x="215.8" y="29.8">2k</text>
<text x="159.9" y="34.9">10uF</text>
<text x="176.4" y="40">10uF</text>
<text x="104.8" y="88.8" transform="rotate(-90 104.8 88.8)">BAT+</text>
<text x="9.4" y="108.6">POWER_CON</text>
<text x="10.4" y="111.1">RESET_CON</text>
<text x="12.4" y="121.3">UART2_RX</text>
<text x="12.6" y="123.8">UART2_TX</text>
<text x="99.6" y="123.8">POWER_CON</text>
<text x="100.6" y="126.4">RESET_CON</text>
<text x="102.6" y="131.4">UART2_RX</text>
<text x="346.4" y="128.9">340_TX</text>
<text x="102.8" y="134">UART2_TX</text>
<text x="346.2" y="135.3">340_RX</text>
<text x="337.7" y="144.1">IO48</text>
<text x="382.1" y="155.6">IO0</text>
<text x="319.3" y="160.7">RTS</text>
<text x="319.2" y="173.4">DTR</text>
<text x="382.1" y="168.3">EN</text>
<text x="17.3" y="220.3">D+</text>
<text x="362.1" y="216.5">IO42</text>
<text x="15.6" y="228">DTR</text>
<text x="17.8" y="222.9">D-</text>
<text x="71" y="225.4">340_TX</text>
<text x="71" y="222.9">340_RX</text>
<text x="71" y="230.5">RTS</text>
<text x="313.8" y="236.9">IO0</text>
<text x="363.8" y="235.6">EN</text>
</g>
<g font-size="1.8" fill="#000080">
<text x="21.5" y="13.3">USB1</text>
<text x="57" y="22.2">R6</text>
<text x="346.6" y="21">U4</text>
<text x="185.3" y="28.6">U7</text>
<text x="370.7" y="24.8">LED4</text>
<text x="57" y="37.5">R5</text>
<text x="328.8" y="41.3">C3</text>
<text x="339" y="41.3">C4</text>
<text x="354.2" y="41.3">C5</text>
<text x="373.3" y="41.3">C6</text>
<text x="328.8" y="46.4">10uF</text>
<text x="339" y="46.4">10uF</text>
<text x="354.2" y="46.4">10uF</text>
<text x="373.3" y="46.4">10uF</text>
<text x="38" y="74.3">U1</text>
<text x="51.9" y="83.2">2.4GHz</text>
<text x="24" y="97.2">C8</text>
<text x="29.1" y="97.2">C9</text>
<text x="92.6" y="101">R18</text>
<text x="112.9" y="101">R19</text>
<text x="24" y="102.2">10uF 10uF</text>
<text x="92.6" y="108.6">1k</text>
<text x="112.9" y="108.6">10k</text>
<text x="128.1" y="120">CN1</text>
<text x="373.3" y="122.6">LED_TX0</text>
<text x="392.3" y="126.4">R13</text>
<text x="392.3" y="132.7">R14</text>
<text x="308.5" y="140.3">U2</text>
<text x="374.5" y="139.1">LED_RX0</text>
<text x="364.4" y="154.3">Q1</text>
<text x="346.6" y="158.1">R1</text>
<text x="346.6" y="165.7">4.7k</text>
<text x="364.4" y="167">Q2</text>
<text x="346.6" y="170.8">R2</text>
<text x="346.6" y="178.4">4.7k</text>
<text x="369.4" y="201.3">C10</text>
<text x="383.4" y="202.6">R15</text>
<text x="118" y="210.2">R7</text>
<text x="118" y="215.3">10k</text>
<text x="125.6" y="210.2">R8</text>
<text x="125.6" y="215.3">10k</text>
<text x="132" y="210.2">R9</text>
<text x="132" y="215.3">10k</text>
<text x="138.3" y="210.2">R10</text>
<text x="138.3" y="215.3">10k</text>
<text x="144.7" y="210.2">R11</text>
<text x="144.7" y="215.3">10k</text>
<text x="149.7" y="215.3">U5</text>
<text x="369.4" y="211.5">1uF</text>
<text x="382.1" y="212.7">BUTTON1</text>
<text x="126.9" y="226.7">R12</text>
<text x="319.9" y="224.2">C1</text>
<text x="333.9" y="225.4">R3</text>
<text x="369.4" y="224.2">C2</text>
<text x="383.4" y="225.4">R4</text>
<text x="332.6" y="233">BOOT1</text>
<text x="383.4" y="231.8">RES1</text>
<text x="36.7" y="234.3">U3</text>
<text x="82.4" y="235.6">C7</text>
<text x="82.4" y="240.7">100nF</text>
</g>
<g font-size="1.8">
<text x="33.7" y="17.4">SBU2</text>
<text x="39.4" y="16.1">B8</text>
<text x="34.7" y="19.9">DN2</text>
<text x="34.8" y="22.5">DP2</text>
<text x="39.4" y="18.6">B7</text>
<text x="39.4" y="21.2">B6</text>
<text x="39.4" y="23.7">B5</text>
<text x="345.5" y="23.7">1</text>
<text x="33.5" y="27.5">VBUS</text>
<text x="34.7" y="25">CC2</text>
<text x="39.4" y="26.3">B4A9</text>
<text x="39.4" y="28.8">B1A12</text>
<text x="345.5" y="26.3">2</text>
<text x="345.5" y="28.8">3</text>
<text x="347.5" y="25">GND</text>
<text x="347.5" y="27.5">VOUT</text>
<text x="358.5" y="27.5">VOUT</text>
<text x="364.5" y="26.3">4</text>
<text x="18.2" y="31.3">16</text>
<text x="18.2" y="33.9">15</text>
<text x="22" y="32.4">GND</text>
<text x="22" y="34.9">GND</text>
<text x="33.7" y="32.6">SBU1</text>
<text x="34.4" y="30.1">GND</text>
<text x="34.7" y="35.2">DN1</text>
<text x="39.4" y="31.3">A8</text>
<text x="39.4" y="33.9">A7</text>
<text x="184.2" y="31.3">1</text>
<text x="184.2" y="33.9">2</text>
<text x="186.2" y="32.6">CHRG#</text>
<text x="186.2" y="35.2">GND</text>
<text x="200.3" y="35.2">STDBY#</text>
<text x="202" y="32.6">PROG</text>
<text x="208.3" y="33.9">5</text>
<text x="208.3" y="31.3">6</text>
<text x="347.5" y="30.1">VIN</text>
<text x="18.2" y="36.4">14</text>
<text x="18.2" y="39">13</text>
<text x="22" y="37.4">GND</text>
<text x="22" y="40">GND</text>
<text x="34.7" y="40.2">CC1</text>
<text x="34.8" y="37.7">DP1</text>
<text x="39.4" y="36.4">A6</text>
<text x="39.4" y="39">A5</text>
<text x="39.4" y="41.5">A4B9</text>
<text x="184.2" y="36.4">3</text>
<text x="186.2" y="37.7">BAT</text>
<text x="203.5" y="37.7">VCC</text>
<text x="208.3" y="36.4">4</text>
<text x="33.5" y="42.8">VBUS</text>
<text x="34.4" y="45.3">GND</text>
<text x="39.4" y="44">A1B12</text>
<text x="36.9" y="99.9">1</text>
<text x="38.9" y="101.2">GND</text>
<text x="71.2" y="101.2">GND</text>
<text x="71.6" y="97.1">GND</text>
<text x="76.1" y="96.1">41</text>
<text x="76.2" y="99.9">40</text>
<text x="36.9" y="102.5">2</text>
<text x="36.9" y="105">3</text>
<text x="36.9" y="107.5">4</text>
<text x="38.9" y="103.7">3V3</text>
<text x="38.9" y="106.3">EN</text>
<text x="72.3" y="106.3">IO2</text>
<text x="72.3" y="103.7">IO1</text>
<text x="76.2" y="107.5">37</text>
<text x="76.2" y="105">38</text>
<text x="76.2" y="102.5">39</text>
<text x="36.9" y="110.1">5</text>
<text x="36.9" y="112.6">6</text>
<text x="38.9" y="108.8">IO4</text>
<text x="38.9" y="111.4">IO5</text>
<text x="38.9" y="113.9">IO6</text>
<text x="70.4" y="111.4">RXD0</text>
<text x="70.6" y="108.8">TXD0</text>
<text x="71.3" y="113.9">IO42</text>
<text x="76.2" y="112.6">35</text>
<text x="76.2" y="110.1">36</text>
<text x="36.9" y="115.2">7</text>
<text x="36.9" y="117.7">8</text>
<text x="38.9" y="116.4">IO7</text>
<text x="38.9" y="119">IO15</text>
<text x="71.3" y="119">IO40</text>
<text x="71.3" y="116.4">IO41</text>
<text x="76.2" y="117.7">33</text>
<text x="76.2" y="115.2">34</text>
<text x="35.9" y="122.8">10</text>
<text x="35.9" y="125.3">11</text>
<text x="36.9" y="120.2">9</text>
<text x="38.9" y="121.5">IO16</text>
<text x="38.9" y="124.1">IO17</text>
<text x="71.3" y="124.1">IO38</text>
<text x="71.3" y="121.5">IO39</text>
<text x="76.2" y="125.3">30</text>
<text x="76.2" y="122.8">31</text>
<text x="76.2" y="120.2">32</text>
<text x="127" y="122.8">1</text>
<text x="127" y="125.3">2</text>
<text x="129.1" y="124.1">1</text>
<text x="35.9" y="127.9">12</text>
<text x="35.9" y="130.4">13</text>
<text x="38.9" y="126.6">IO18</text>
<text x="38.9" y="129.1">IO8</text>
<text x="38.9" y="131.7">IO19</text>
<text x="71.3" y="131.7">IO35</text>
<text x="71.3" y="129.1">IO36</text>
<text x="71.3" y="126.6">IO37</text>
<text x="76.2" y="130.4">28</text>
<text x="76.2" y="127.9">29</text>
<text x="127" y="127.9">3</text>
<text x="127" y="130.4">4</text>
<text x="129.1" y="126.6">2</text>
<text x="129.1" y="129.1">3</text>
<text x="129.1" y="131.7">4</text>
<text x="35.9" y="132.9">14</text>
<text x="38.9" y="134.2">IO20</text>
<text x="72.3" y="134.2">IO0</text>
<text x="76.2" y="132.9">27</text>
<text x="127" y="132.9">5</text>
<text x="129.1" y="134.2">5</text>
<text x="307.4" y="143.1">1</text>
<text x="323.8" y="143.1">4</text>
<text x="43.6" y="147.2" transform="rotate(-90 43.6 147.2)">15</text>
<text x="44.8" y="144.2" transform="rotate(-90 44.8 144.2)">IO3</text>
<text x="46.1" y="147.2" transform="rotate(-90 46.1 147.2)">16</text>
<text x="47.4" y="144.2" transform="rotate(-90 47.4 144.2)">IO46</text>
<text x="48.6" y="147.2" transform="rotate(-90 48.6 147.2)">17</text>
<text x="49.9" y="144.2" transform="rotate(-90 49.9 144.2)">IO9</text>
<text x="51.2" y="147.2" transform="rotate(-90 51.2 147.2)">18</text>
<text x="52.5" y="144.2" transform="rotate(-90 52.5 144.2)">IO10</text>
<text x="53.7" y="147.2" transform="rotate(-90 53.7 147.2)">19</text>
<text x="55" y="144.2" transform="rotate(-90 55 144.2)">IO11</text>
<text x="56.3" y="147.2" transform="rotate(-90 56.3 147.2)">20</text>
<text x="57.5" y="144.2" transform="rotate(-90 57.5 144.2)">IO12</text>
<text x="58.8" y="147.2" transform="rotate(-90 58.8 147.2)">21</text>
<text x="60.1" y="144.2" transform="rotate(-90 60.1 144.2)">IO13</text>
<text x="61.3" y="147.2" transform="rotate(-90 61.3 147.2)">22</text>
<text x="62.6" y="144.2" transform="rotate(-90 62.6 144.2)">IO14</text>
<text x="63.9" y="147.2" transform="rotate(-90 63.9 147.2)">23</text>
<text x="65.2" y="144.2" transform="rotate(-90 65.2 144.2)">IO21</text>
<text x="66.4" y="147.2" transform="rotate(-90 66.4 147.2)">24</text>
<text x="67.7" y="144.2" transform="rotate(-90 67.7 144.2)">IO47</text>
<text x="69" y="147.2" transform="rotate(-90 69 147.2)">25</text>
<text x="70.2" y="144.2" transform="rotate(-90 70.2 144.2)">IO48</text>
<text x="71.5" y="147.2" transform="rotate(-90 71.5 147.2)">26</text>
<text x="72.8" y="144.2" transform="rotate(-90 72.8 144.2)">IO45</text>
<text x="307.4" y="145.6">2</text>
<text x="309.4" y="144.4">VDD</text>
<text x="309.4" y="146.9">DOUT</text>
<text x="319.2" y="146.9">VSS</text>
<text x="319.7" y="144.4">DIN</text>
<text x="323.8" y="145.6">3</text>
<text x="380.1" y="215.5">1</text>
<text x="393.3" y="215.5">2</text>
<text x="35.6" y="219.3">1</text>
<text x="35.6" y="221.8">2</text>
<text x="37.6" y="220.6">UD+</text>
<text x="44.8" y="217.5" transform="rotate(-90 44.8 217.5)">11</text>
<text x="45.8" y="220.4" transform="rotate(-90 45.8 220.4)">EP</text>
<text x="51.4" y="220.6">V3</text>
<text x="54.6" y="221.8">9</text>
<text x="54.6" y="219.3">10</text>
<text x="148.6" y="218">1</text>
<text x="148.6" y="220.6">2</text>
<text x="150.7" y="219.3">DAT2</text>
<text x="150.7" y="221.8">CD/DAT3</text>
<text x="35.6" y="224.4">3</text>
<text x="35.6" y="226.9">4</text>
<text x="37.6" y="223.1">UD-</text>
<text x="37.6" y="225.7">GND</text>
<text x="49.8" y="223.1">RXD</text>
<text x="50" y="225.7">TXD</text>
<text x="54.6" y="226.9">7</text>
<text x="54.6" y="224.4">8</text>
<text x="148.6" y="223.1">3</text>
<text x="148.6" y="225.7">4</text>
<text x="150.7" y="224.4">CMD</text>
<text x="150.7" y="226.9">VDD</text>
<text x="160.1" y="226.9">GND</text>
<text x="165.1" y="225.7">13</text>
<text x="35.6" y="229.5">5</text>
<text x="37.6" y="228.2">DTR#</text>
<text x="37.6" y="230.7">CTS#</text>
<text x="49" y="230.7">RTS#</text>
<text x="49.8" y="228.2">VCC</text>
<text x="54.6" y="229.5">6</text>
<text x="148.6" y="228.2">5</text>
<text x="148.6" y="230.7">6</text>
<text x="148.6" y="233.3">7</text>
<text x="150.7" y="229.5">CLK</text>
<text x="150.7" y="232">VSS</text>
<text x="160.1" y="232">GND</text>
<text x="160.1" y="229.5">GND</text>
<text x="165.1" y="233.3">10</text>
<text x="165.1" y="230.7">11</text>
<text x="165.1" y="228.2">12</text>
<text x="148.6" y="235.8">8</text>
<text x="148.6" y="238.4">9</text>
<text x="150.7" y="234.5">DAT0</text>
<text x="150.7" y="237.1">DAT1</text>
<text x="150.7" y="239.6">CD</text>
<text x="160.1" y="234.5">GND</text>
<text x="330.6" y="235.8">1</text>
<text x="343.8" y="235.8">2</text>
<text x="381.4" y="234.5">1</text>
<text x="394.6" y="234.5">2</text>
</g>
<g font-size="1.8" fill="#00f">
<text x="43.3" y="23">D+</text>
<text x="43.7" y="20.4">D-</text>
<text x="367.9" y="21">3V3</text>
<text x="377.1" y="23.5">NCD0402G1</text>
<text x="57" y="27.3">5.1k</text>
<text x="325" y="28.6">VIN</text>
<text x="43.7" y="35.7">D-</text>
<text x="212" y="33.7">STDBY</text>
<text x="346.6" y="33.7">AMS1117-3.3</text>
<text x="43.3" y="38.2">D+</text>
<text x="185.3" y="41.3">TP4057</text>
<text x="57" y="42.5">5.1k</text>
<text x="78.7" y="47.1">VBUS</text>
<text x="328.8" y="43.8">10uF</text>
<text x="339" y="43.8">10uF</text>
<text x="354.2" y="43.8">10uF</text>
<text x="373.3" y="43.8">10uF</text>
<text x="21.5" y="50.2">TYPEC-304-BCP16</text>
<text x="51.9" y="80.6">2.4GHz</text>
<text x="13.5" y="98.4">3V3</text>
<text x="29.7" y="104.8">EN</text>
<text x="29.7" y="102.2">3V3</text>
<text x="80.5" y="107.3">340_TX</text>
<text x="84.3" y="102.2">BAT_ADC1</text>
<text x="92.6" y="106">1k</text>
<text x="112.9" y="106">10k</text>
<text x="80.5" y="109.9">340_RX</text>
<text x="80.5" y="112.4">IO42</text>
<text x="400.9" y="125.1">3V3</text>
<text x="392.3" y="131.4">1k</text>
<text x="80.5" y="132.7">IO0</text>
<text x="128.1" y="137.8">XH2.54-5PIN</text>
<text x="298.4" y="137.8">VBUS</text>
<text x="392.3" y="137.8">470</text>
<text x="69.2" y="154.8" transform="rotate(-90 69.2 154.8)">IO48</text>
<text x="308.5" y="150.5">WS2812</text>
<text x="51.4" y="162.4" transform="rotate(-90 51.4 162.4)">IO10_CS</text>
<text x="54" y="162.4" transform="rotate(-90 54 162.4)">IO11_MOSI</text>
<text x="56.5" y="162.4" transform="rotate(-90 56.5 162.4)">IO12_CLK</text>
<text x="59.1" y="162.4" transform="rotate(-90 59.1 162.4)">IO13_MISO</text>
<text x="346.6" y="163.2">4.7k</text>
<text x="346.6" y="175.9">4.7k</text>
<text x="127.8" y="198.8">3V3</text>
<text x="393.3" y="202.6">3V3</text>
<text x="369.4" y="208.9">1uF</text>
<text x="383.4" y="207.6">10k</text>
<text x="58" y="216.5">3V3</text>
<text x="135.8" y="220.3">IO10_CS</text>
<text x="377.1" y="219.1">TS-KG88C-ACT25F</text>
<text x="117.7" y="223.6">3V3</text>
<text x="133.2" y="222.9">IO11_MOSI</text>
<text x="134.5" y="228">IO12_CLK</text>
<text x="393.3" y="225.4">3V3</text>
<text x="90.3" y="228.8" transform="rotate(-90 90.3 228.8)">3V3</text>
<text x="126.9" y="231.8">10k</text>
<text x="133.2" y="233">IO13_MISO</text>
<text x="319.9" y="231.8">1uF</text>
<text x="328.3" y="231.6" transform="rotate(-90 328.3 231.6)">IO0</text>
<text x="333.9" y="230.5">10k</text>
<text x="348.1" y="228.8" transform="rotate(-90 348.1 228.8)">3V3</text>
<text x="369.4" y="231.8">1uF</text>
<text x="383.4" y="230.5">10k</text>
<text x="36.7" y="236.3">CH340K</text>
<text x="82.4" y="238.1">100nF</text>
<text x="377.1" y="238.1">TS-KG88C-ACT25F</text>
<text x="149.7" y="243.2">BX-TF-1.85HJ</text>
<text x="328.8" y="240.7">TS-KG88C-ACT25F</text>
</g>
</svg>
